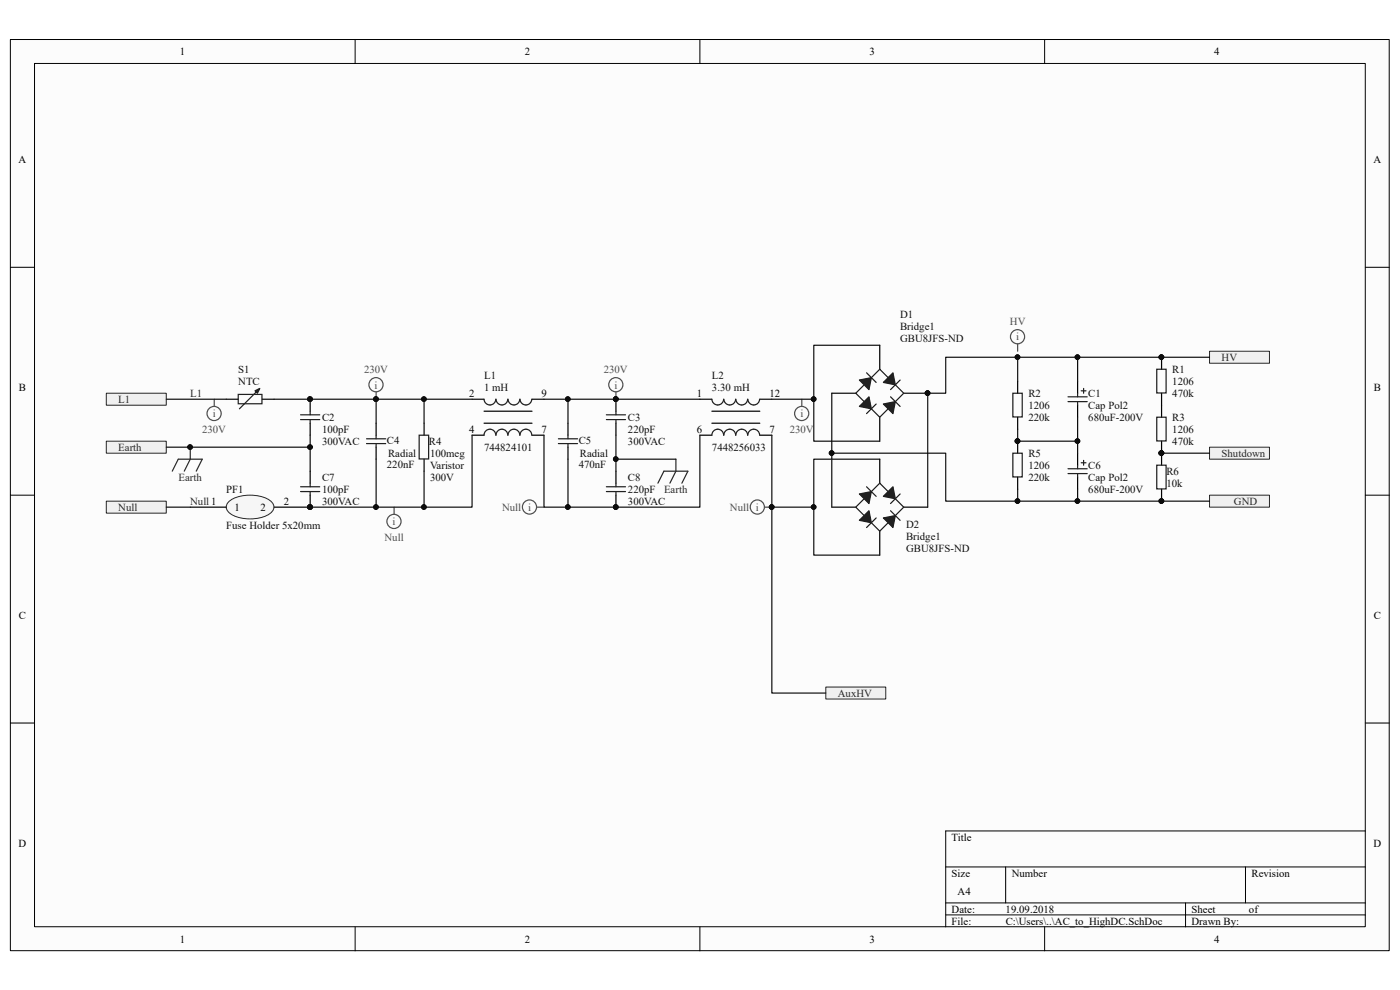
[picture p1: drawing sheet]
<svg xmlns="http://www.w3.org/2000/svg" width="297mm" height="210mm" viewBox="0 0 297 210" stroke-linecap="round" stroke-linejoin="round" font-family="sans-serif">
<path d="M2.2 8.4h292.5v193.3h-292.5z" fill="#fcfcfc"/>
<path d="M2.2 8.4h292.5v193.3h-292.5z" fill="none" stroke="#000" stroke-width=".21"/>
<path d="M7.4 13.5h282.2v183.1h-282.2z" fill="#fcfcfc"/>
<g fill="none" stroke="#000" stroke-width=".21">
<path d="M7.3 13.5h282.3v183.1h-282.3zM75.3 8.4v5.1M148.5 8.4v5.1M221.6 8.4v5.1M2.2 56.7h5.1M289.7 56.7h5.1M2.2 105h5.1M289.7 105h5.1M2.2 153.4h5.1M289.7 153.4h5.1M289.7 176.3h-89.1v20.3M75.3 196.6v5.1"/>
<path d="M148.5 196.6v5.1M200.6 183.9h89.1M200.6 191.5h89.1M200.6 194.1h89.1M213.4 183.9v7.6M221.6 196.6v5.1M251.5 191.5v5.1M264.2 183.9v7.6"/>
</g>
<g fill="#f0f0f0" stroke="#262626" stroke-width=".21">
<path d="M175.2 145.7h12.7v2.6h-12.7z" fill-rule="evenodd"/>
<path d="M22.6 106.3h12.7v2.6h-12.7z" fill-rule="evenodd"/>
<path d="M22.6 83.4h12.7v2.6h-12.7z" fill-rule="evenodd"/>
<path d="M256.6 74.5h12.7v2.6h-12.7z" fill-rule="evenodd"/>
<path d="M256.6 94.9h12.7v2.5h-12.7z" fill-rule="evenodd"/>
</g>
<path d="M48 84.7h2.5M55.6 84.7h2.6" fill="none" stroke="#000" stroke-width=".25"/>
<path d="M50.5 83.7h5.1v2h-5.1zM54.6 82.9l-3.8 3.8" fill="none" stroke="#1c1c1c" stroke-width=".25"/>
<path d="M54.1 82.9l1-.5-.5 1z" fill="#1c1c1c"/>
<g fill="none" stroke="#1c1c1c" stroke-width=".25">
<path d="M183.8 79.1l2.1 2M186.6 78.3l5.1 5.1-5.1 5.1-5-5.1zM54.1 82.9l1-.5-.5 1zM63.8 88h4M63.8 89h4M65.8 87.2v.8M65.8 89v.8M88.9 92.3h2v5.1h-2zM214.9 83.4h2v5.1h-2zM226.6 84.2h4.1M226.6 85.2h4.1M228.6 83.4v.8"/>
<path d="M228.6 85.2v.8M229.4 82.9h1M229.9 82.4v1"/>
</g>
<path d="M186.6 73.2v5.1M65.8 84.7v2.5M65.8 89.8v2.5M90 89.8v2.5M90 97.4v2.6M176.5 83.4h5.1M186.6 88.5v5.1M191.7 83.4h5.1M215.9 80.9v2.5M215.9 88.5v2.6M228.6 80.9v2.5M228.6 86v2.5" fill="none" stroke="#000" stroke-width=".25"/>
<g fill="#0e0e0e" stroke="#0e0e0e" stroke-width=".21">
<circle cx="65.8" cy="84.7" r=".49"/>
<circle cx="196.8" cy="83.4" r=".49"/>
</g>
<path d="M182.3 80.6l2.6-.5-.5 2.6z" fill="#1c1c1c"/>
<path d="M182.3 80.6l2.6-.5-.5 2.6zM191 80.6l-2.1 2.1" fill="none" stroke="#1c1c1c" stroke-width=".25"/>
<path d="M187.4 81.1l2-2 .5 2.5z" fill="#1c1c1c"/>
<path d="M189.4 79.1l.5 2.5-2.5-.5zM185.9 85.7l-2.1 2" fill="none" stroke="#1c1c1c" stroke-width=".25"/>
<path d="M184.4 84.2l.5 2.5-2.6-.5z" fill="#1c1c1c"/>
<path d="M184.4 84.2l.5 2.5-2.6-.5zM188.9 84.2l2.1 2" fill="none" stroke="#1c1c1c" stroke-width=".25"/>
<path d="M187.4 85.7l2.5-.5-.5 2.5z" fill="#1c1c1c"/>
<path d="M187.4 85.7l2.5-.5-.5 2.5zM245.4 98.7h2v5h-2z" fill="none" stroke="#1c1c1c" stroke-width=".25"/>
<g fill="#0e0e0e" stroke="#0e0e0e" stroke-width=".21">
<circle cx="196.8" cy="83.4" r=".49"/>
<circle cx="246.4" cy="96.1" r=".49"/>
<circle cx="246.4" cy="106.3" r=".49"/>
</g>
<path d="M246.4 96.1v2.6M246.4 103.8v2.5" fill="none" stroke="#000" stroke-width=".25"/>
<path d="M22.6 93.6h12.7v2.5h-12.7z" fill-rule="evenodd" fill="#f0f0f0" stroke="#262626" stroke-width=".21"/>
<path d="M36.5 100l1.3-2.6h5.1l-1.3 2.6M40.4 94.9v2.5l-1.3 2.6M143.4 97.4v2.6l-1.3 2.5M139.6 102.5l1.2-2.5h5.1l-1.2 2.5" fill="none" stroke="#262626" stroke-width=".25"/>
<g fill="#0e0e0e" stroke="#0e0e0e" stroke-width=".21">
<circle cx="40.3" cy="94.8" r=".49"/>
<circle cx="79.8" cy="84.7" r=".49"/>
<circle cx="130.6" cy="84.7" r=".49"/>
<circle cx="65.8" cy="107.6" r=".49"/>
<circle cx="130.6" cy="107.6" r=".49"/>
<circle cx="163.7" cy="107.6" r=".49"/>
</g>
<g fill="none" stroke="#4c4c4c" stroke-width=".25">
<path d="M215.9 73v1.5M45.5 84.7v1.5M79.8 83.2v1.5M130.7 83.2v1.5M170.1 84.7v1.5M113.9 107.6h1.5M162.2 107.6h1.5"/>
<circle cx="215.9" cy="71.4" r="1.5"/>
<circle cx="45.4" cy="87.7" r="1.5"/>
<circle cx="79.8" cy="81.6" r="1.5"/>
<circle cx="130.6" cy="81.6" r="1.5"/>
<circle cx="170.1" cy="87.7" r="1.5"/>
<circle cx="112.3" cy="107.6" r="1.5"/>
<circle cx="160.7" cy="107.6" r="1.5"/>
</g>
<g fill="none" stroke="#000" stroke-width=".25">
<path d="M65.8 100v2.5M79.8 89.8v2.5M79.8 94.9v2.5M100.1 84.7h2.6M100.1 92.3h2.6M102.7 87.2h10.2M102.7 89.8h10.2M112.9 84.7h2.5M112.9 92.3h2.5M120.5 89.8v2.5M120.5 94.9v2.5M130.7 84.7v2.5"/>
<path d="M130.7 89.8v2.5M130.7 100v2.5M148.5 84.7h2.5M148.5 92.3h2.5M151 87.2h10.2M151 89.8h10.2M161.2 84.7h2.5M161.2 92.3h2.5M65.8 105v2.6M130.7 105v2.6"/>
</g>
<g fill="none" stroke="#1c1c1c" stroke-width=".25">
<path d="M77.8 93.1h4M77.8 94.1h4M79.8 92.3v.8M79.8 94.1v.8M105.2 84.7a1.25 1.25 0 0 1-1.3 1.2 1.25 1.25 0 0 1-1.2-1.2M105.2 92.3a1.25 1.25 0 0 0-1.3-1.2 1.25 1.25 0 0 0-1.2 1.2M107.7 84.7a1.25 1.25 0 0 1-1.2 1.2 1.25 1.25 0 0 1-1.3-1.2M107.7 92.3a1.25 1.25 0 0 0-1.2-1.2 1.25 1.25 0 0 0-1.3 1.2M110.3 84.7a1.25 1.25 0 0 1-1.3 1.2 1.25 1.25 0 0 1-1.2-1.2M110.3 92.3a1.25 1.25 0 0 0-1.3-1.2 1.25 1.25 0 0 0-1.2 1.2M112.8 84.7a1.25 1.25 0 0 1-1.2 1.2 1.25 1.25 0 0 1-1.3-1.2M112.8 92.3a1.25 1.25 0 0 0-1.2-1.2 1.25 1.25 0 0 0-1.3 1.2"/>
<path d="M118.5 93.1h4M118.5 94.1h4M120.5 92.3v.8M120.5 94.1v.8M128.6 88h4.1M128.6 89h4.1M130.7 87.2v.8M130.7 89v.8M153.5 84.7a1.25 1.25 0 0 1-1.2 1.2 1.25 1.25 0 0 1-1.3-1.2M153.5 92.3a1.25 1.25 0 0 0-1.2-1.2 1.25 1.25 0 0 0-1.3 1.2M156.1 84.7a1.25 1.25 0 0 1-1.3 1.2 1.25 1.25 0 0 1-1.2-1.2M156.1 92.3a1.25 1.25 0 0 0-1.3-1.2 1.25 1.25 0 0 0-1.2 1.2"/>
<path d="M158.6 84.7a1.25 1.25 0 0 1-1.2 1.2 1.25 1.25 0 0 1-1.3-1.2M158.6 92.3a1.25 1.25 0 0 0-1.2-1.2 1.25 1.25 0 0 0-1.3 1.2M161.1 84.7a1.25 1.25 0 0 1-1.2 1.2 1.25 1.25 0 0 1-1.2-1.2M161.1 92.3a1.25 1.25 0 0 0-1.2-1.2 1.25 1.25 0 0 0-1.2 1.2M63.8 103.3h4M63.8 104.3h4M65.8 102.5v.8M65.8 104.3v.7M128.6 103.3h4.1M128.6 104.3h4.1M130.7 102.5v.8M130.7 104.3v.7"/>
</g>
<path d="M256.6 105h12.7v2.6h-12.7z" fill-rule="evenodd" fill="#f0f0f0" stroke="#262626" stroke-width=".21"/>
<path d="M48.4 106.6a7.8 7.8 0 0 1 7.5-1.1 2.89 2.89 0 0 1 2.2 2.1 3.3 3.3 0 0 1-3.1 2.3 7.6 7.6 0 0 1-6.6-1.4 1.41 1.41 0 0 1 0-1.9z" fill-rule="evenodd" fill="#f5f5f5" stroke="#262626" stroke-width=".21"/>
<g fill="none" stroke="#000" stroke-width=".25">
<path d="M246.4 75.8v2.5M186.6 97.4v5.1M215.9 93.6v2.5M228.6 96.1v2.6M246.4 83.4v5.1M246.4 93.6v2.5M40.4 107.6h7.6M58.2 107.6h7.6M176.5 107.6h5.1M186.6 112.7v5.1M191.7 107.6h5.1M215.9 101.2v2.6"/>
<path d="M228.6 101.2v2.6"/>
</g>
<g fill="#0e0e0e" stroke="#0e0e0e" stroke-width=".21">
<circle cx="65.8" cy="107.6" r=".49"/>
<circle cx="215.9" cy="93.6" r=".49"/>
<circle cx="246.4" cy="75.8" r=".49"/>
<circle cx="246.4" cy="96.1" r=".49"/>
</g>
<g fill="none" stroke="#4c4c4c" stroke-width=".25">
<path d="M83.6 107.6v1.5"/>
<circle cx="83.6" cy="110.6" r="1.5"/>
</g>
<path d="M245.4 78.3h2v5.1h-2zM214.9 96.1h2v5.1h-2zM226.6 99.4h4.1M228.6 98.7v.7M229.4 98.2h1M229.9 97.7v1M245.4 88.5h2v5h-2zM183.8 103.3l2.1 2M186.6 102.5l5.1 5.1-5.1 5.1-5-5.1zM226.6 100.5h4.1M228.6 100.5v.7" fill="none" stroke="#1c1c1c" stroke-width=".25"/>
<path d="M182.3 104.8l2.6-.5-.5 2.5z" fill="#1c1c1c"/>
<path d="M182.3 104.8l2.6-.5-.5 2.5zM191 104.8l-2.1 2" fill="none" stroke="#1c1c1c" stroke-width=".25"/>
<path d="M187.4 105.3l2-2 .5 2.5z" fill="#1c1c1c"/>
<path d="M185.9 109.9l-2.1 2M189.4 103.3l.5 2.5-2.5-.5z" fill="none" stroke="#1c1c1c" stroke-width=".25"/>
<path d="M182.3 110.4l2.1-2.1 .5 2.6z" fill="#1c1c1c"/>
<path d="M184.4 108.3l.5 2.6-2.6-.5zM188.9 108.3l2.1 2.1" fill="none" stroke="#1c1c1c" stroke-width=".25"/>
<path d="M187.4 109.9l2.5-.5-.5 2.5z" fill="#1c1c1c"/>
<path d="M187.4 109.9l2.5-.5-.5 2.5z" fill="none" stroke="#1c1c1c" stroke-width=".25"/>
<g fill="none" stroke="#0e0e0e" stroke-width=".25">
<path d="M186.6 73.2h-14v20.4h14M215.9 75.8h12.7v5.1M228.6 75.8h28M35.3 94.9h30.5v5.1M35.3 84.7h12.7M58.2 84.7h41.9M65.8 92.3v2.6M79.8 84.7v5.1M79.8 97.4v10.2M90 84.7v5.1M90 100v7.6M100.1 92.3v15.3h-34.3"/>
<path d="M115.4 84.7h33.1M115.4 92.3v15.3h33.1v-15.3M120.5 84.7v5.1M120.5 97.4v10.2M130.7 92.3v7.7M130.7 97.4h12.7M163.7 92.3v54.7h11.5M163.7 84.7h8.9M176.5 83.4v24.2M176.5 96.1h24.1v10.2h28v-2.5M186.6 97.4h-14v20.4h14M215.9 91.1v2.5h12.7v2.5"/>
<path d="M215.9 80.9v-5.1h-15.3v7.6h-3.8v24.2M228.6 88.5v5.1M246.4 96.1h10.2M35.3 107.6h5.1M163.7 107.6h8.9M215.9 103.8v2.5M228.6 106.3h28"/>
</g>
<g fill="#0e0e0e" stroke="#0e0e0e" stroke-width=".21">
<circle cx="228.6" cy="75.8" r=".49"/>
<circle cx="215.9" cy="75.8" r=".49"/>
<circle cx="215.9" cy="106.3" r=".49"/>
<circle cx="228.6" cy="93.6" r=".49"/>
<circle cx="215.9" cy="93.6" r=".49"/>
<circle cx="246.4" cy="75.8" r=".49"/>
<circle cx="246.4" cy="96.1" r=".49"/>
<circle cx="40.3" cy="94.8" r=".49"/>
<circle cx="65.8" cy="94.8" r=".49"/>
<circle cx="130.6" cy="97.4" r=".49"/>
<circle cx="79.8" cy="107.6" r=".49"/>
<circle cx="79.8" cy="84.7" r=".49"/>
<circle cx="89.9" cy="107.6" r=".49"/>
<circle cx="89.9" cy="84.7" r=".49"/>
<circle cx="65.8" cy="84.7" r=".49"/>
<circle cx="120.5" cy="107.6" r=".49"/>
<circle cx="120.5" cy="84.7" r=".49"/>
<circle cx="172.6" cy="84.7" r=".49"/>
<circle cx="130.6" cy="84.7" r=".49"/>
<circle cx="130.6" cy="107.6" r=".49"/>
<circle cx="246.4" cy="106.3" r=".49"/>
<circle cx="228.6" cy="106.3" r=".49"/>
<circle cx="65.8" cy="107.6" r=".49"/>
<circle cx="163.7" cy="107.6" r=".49"/>
<circle cx="172.6" cy="107.6" r=".49"/>
<circle cx="176.4" cy="96.1" r=".49"/>
<circle cx="196.8" cy="83.4" r=".49"/>
</g>
<g font-size="2.3">
<text x="38.2" y="11.7">1</text>
<text x="111.3" y="11.7">2</text>
<text x="184.5" y="11.7">3</text>
<text x="257.6" y="11.7">4</text>
<text x="3.9" y="34.6">A</text>
<text x="291.4" y="34.6">A</text>
<text x="4" y="82.9">B</text>
<text x="291.5" y="82.9">B</text>
<text x="99.5" y="84.2">2</text>
<text x="114.9" y="84.2">9</text>
<text x="147.8" y="84.2">1</text>
<text x="163.2" y="84.2">12</text>
<text x="99.5" y="91.8">4</text>
<text x="114.9" y="91.8">7</text>
<text x="147.8" y="91.8">6</text>
<text x="163.2" y="91.8">7</text>
<text x="60.2" y="107.1">2</text>
<text x="49.8" y="108.4">1</text>
<text x="55.2" y="108.4">2</text>
<text x="4" y="131.3">C</text>
<text x="291.5" y="131.3">C</text>
<text x="3.9" y="179.6">D</text>
<text x="201.9" y="178.3">Title</text>
<text x="291.4" y="179.6">D</text>
<text x="201.9" y="186">Size</text>
<text x="214.6" y="186">Number</text>
<text x="265.5" y="186">Revision</text>
<text x="203.2" y="189.8">A4</text>
<text x="201.9" y="193.6">Date:</text>
<text x="201.9" y="196.1">File:</text>
<text x="213.3" y="193.6">19.09.2018</text>
<text x="213.4" y="196.1">C:\Users\..\AC_to_HighDC.SchDoc</text>
<text x="252.8" y="196.1">Drawn By:</text>
<text x="252.8" y="193.6">Sheet</text>
<text x="265" y="193.6">of</text>
<text x="38.2" y="199.9">1</text>
<text x="111.3" y="199.9">2</text>
<text x="184.5" y="199.9">3</text>
<text x="257.6" y="199.9">4</text>
</g>
<g font-size="2.3" fill="#0e0e0e">
<text x="191" y="67.4">D1</text>
<text x="191" y="69.9">Bridge1</text>
<text x="191" y="72.5">GBU8JFS-ND</text>
<text x="50.5" y="79.1">S1</text>
<text x="50.5" y="81.7">NTC</text>
<text x="102.7" y="82.9">1 mH</text>
<text x="102.7" y="80.4">L1</text>
<text x="151" y="82.9">3.30 mH</text>
<text x="151" y="80.4">L2</text>
<text x="248.7" y="79.1">R1</text>
<text x="248.7" y="81.7">1206</text>
<text x="68.3" y="89.3">C2</text>
<text x="133.2" y="89.3">C3</text>
<text x="218.2" y="89.3">220k</text>
<text x="218.2" y="84.2">R2</text>
<text x="218.2" y="86.7">1206</text>
<text x="230.9" y="89.3">680uF-200V</text>
<text x="230.9" y="84.2">C1</text>
<text x="230.9" y="86.7">Cap Pol2</text>
<text x="248.7" y="84.2">470k</text>
<text x="248.7" y="89.3">R3</text>
<text x="68.3" y="91.8">100pF</text>
<text x="68.3" y="94.4">300VAC</text>
<text x="82.1" y="94.1">C4</text>
<text x="91" y="94.4">R4</text>
<text x="102.7" y="95.6">744824101</text>
<text x="122.8" y="94.1">C5</text>
<text x="133.2" y="91.8">220pF</text>
<text x="133.2" y="94.4">300VAC</text>
<text x="151" y="95.6">7448256033</text>
<text x="248.7" y="94.4">470k</text>
<text x="248.7" y="91.8">1206</text>
<text x="68.3" y="102">C7</text>
<text x="82.1" y="99.2">220nF</text>
<text x="82.3" y="96.9">Radial</text>
<text x="91.2" y="96.9">100meg</text>
<text x="91.2" y="99.4">Varistor</text>
<text x="91.2" y="102">300V</text>
<text x="122.8" y="99.2">470nF</text>
<text x="123" y="96.9">Radial</text>
<text x="133.2" y="102">C8</text>
<text x="218.2" y="102">220k</text>
<text x="218.2" y="96.9">R5</text>
<text x="218.2" y="99.4">1206</text>
<text x="230.9" y="99.4">C6</text>
<text x="230.9" y="102">Cap Pol2</text>
<text x="247.4" y="100.7">R6</text>
<text x="48" y="104.6">PF1</text>
<text x="68.3" y="104.6">100pF</text>
<text x="68.3" y="107.1">300VAC</text>
<text x="133.2" y="104.6">220pF</text>
<text x="133.2" y="107.1">300VAC</text>
<text x="230.9" y="104.6">680uF-200V</text>
<text x="247.4" y="103.3">10k</text>
<text x="48" y="112.2">Fuse Holder 5x20mm</text>
<text x="192.2" y="111.9">D2</text>
<text x="192.2" y="117">GBU8JFS-ND</text>
<text x="192.2" y="114.5">Bridge1</text>
</g>
<g font-size="2.3" fill="#4c4c4c">
<text x="214.2" y="68.9">HV</text>
<text x="215.6" y="72.2">i</text>
<text x="77.3" y="79.1">230V</text>
<text x="79.5" y="82.4">i</text>
<text x="128.1" y="79.1">230V</text>
<text x="130.3" y="82.4">i</text>
<text x="45.1" y="88.5">i</text>
<text x="169.8" y="88.5">i</text>
<text x="42.9" y="91.8">230V</text>
<text x="167.6" y="91.8">230V</text>
<text x="83.3" y="111.4">i</text>
<text x="106.5" y="108.4">Null i</text>
<text x="154.9" y="108.4">Null i</text>
<text x="81.6" y="114.7">Null</text>
</g>
<g font-size="2.3" fill="#262626">
<text x="259.2" y="76.6">HV</text>
<text x="25.1" y="85.5">L1</text>
<text x="40.3" y="84.2">L1</text>
<text x="25.1" y="95.6">Earth</text>
<text x="37.9" y="102">Earth</text>
<text x="259.2" y="96.9">Shutdown</text>
<text x="40.3" y="107.1">Null1</text>
<text x="140.9" y="104.6">Earth</text>
<text x="261.8" y="107.1">GND</text>
<text x="25.1" y="108.4">Null</text>
<text x="177.8" y="147.8">AuxHV</text>
</g>
</svg>
